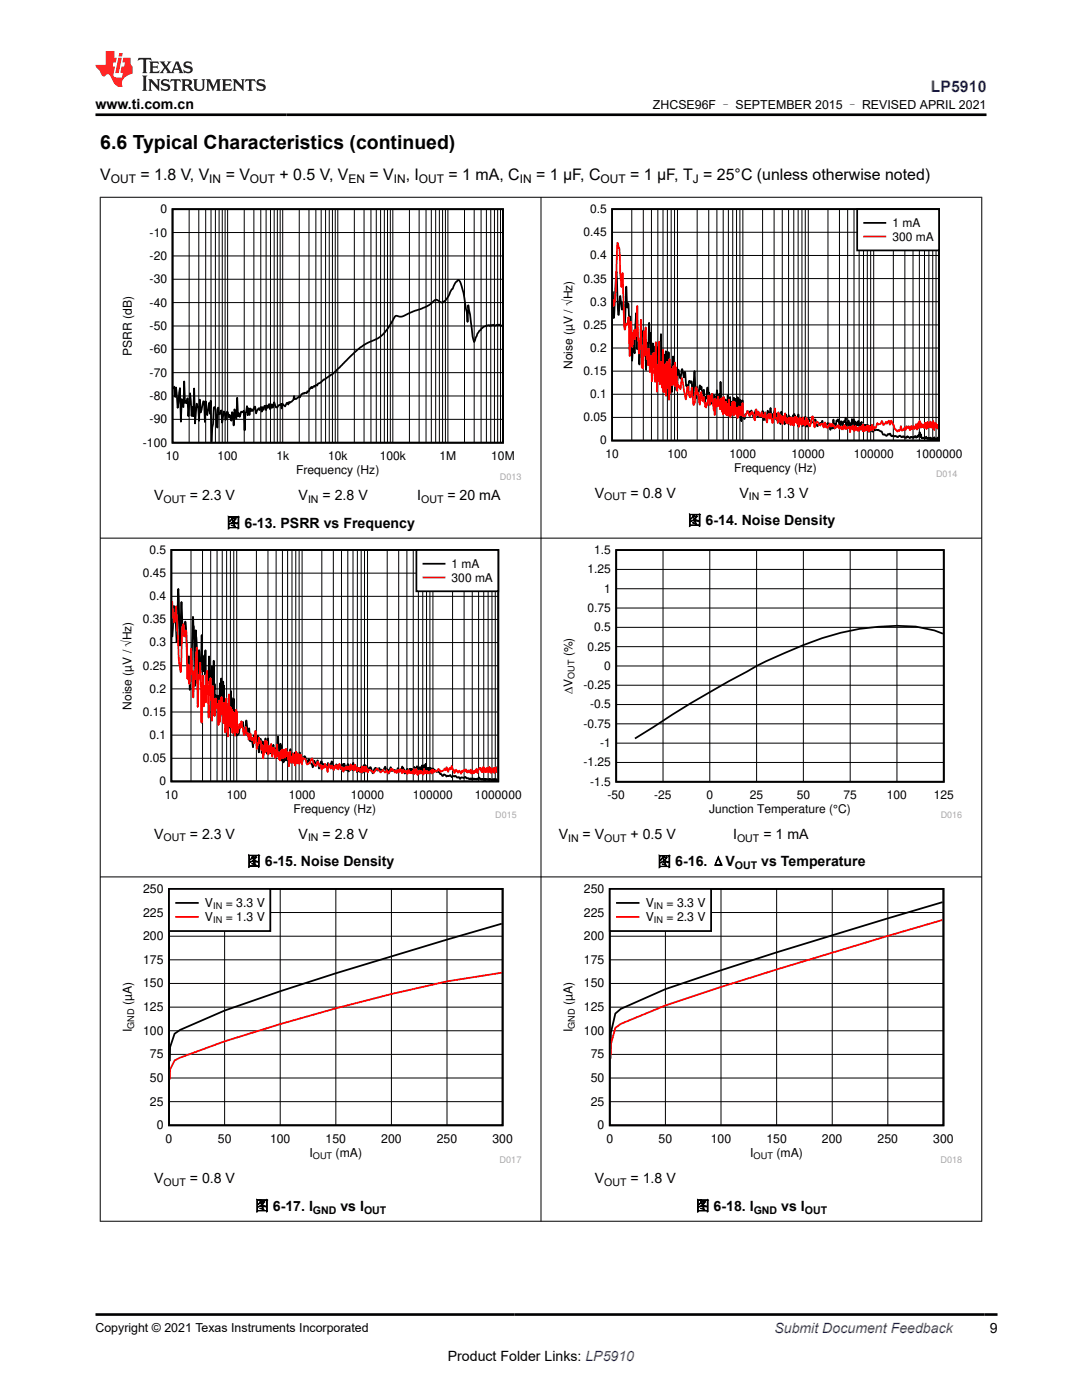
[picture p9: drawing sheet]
<svg xmlns="http://www.w3.org/2000/svg" width="216mm" height="279mm" viewBox="0 0 216 279" stroke-linecap="round" stroke-linejoin="round" font-family="sans-serif">
<path d="M34.4 41.7h66v46.7h-66zM100.2 64.9l-.1 .1-.5-.2-1 .2-.2-.2-.3 .2-.2-.1-.2 .2-.1-.2-.3 .1a1.83 1.83 0 0 0-1.5 .9l-.5 .6-.7 1.8-.3-1.1-.5-4.4-.4-1.9-.1 3.3-.2-1.9-.3-1.6a10 10 0 0 0-1.3-4.9l-.7 .7-.5 1.2-.5 .6a3.4 3.4 0 0 1-1.6 2.1l-.4-.1a.9 .9 0 0 0-.8-.5 .9 .9 0 0 0-.8 .6l-1.1 .8-3.2 1.2a3.3 3.3 0 0 1-2.8 .6 2.93 2.93 0 0 0-1.1 1.6 7.2 7.2 0 0 1-4.6 3.8l-2 1.4-3 2.8a12.7 12.7 0 0 1-3.9 3.3l-.7 .6-.3 .1-.2 .3h-.3l-.2 .3-.1-.2-.4 .5-.2-.3-.1 .3h-.2l-.2 .6h-.3l-.1 .4-.4-.1-.2 .2-.1-.1-.3 .2-.3 .6-.2-.2-.5 .5h-.4l-.1-.6-.2 .8-.7 .6-.1-.2-.2 .5-.1-.3h-.2l-.3 .7-.4-.2-.1-.4-.2 1-.1-.9-.5 .3-.4 .4h-.2l-.3-1-.3 1.1-.2-.7-.3 1-.2-1.1-.2 .7-.1 .1-.2-.5-.1 1-.2-.9h-.1l-.2 .8-.2-.5-.2 .9-.1-1-.3 .6-.2-.3-.5 1-.2-1.4-.2 .1-.3 .8-.1-.3-.2 .3-.1-.5-.2 1.3-.2-1.3-.2 1.4-.1-1.8-.2 1.1-.1 .2-.2 3.5-.2-3.9-.1 .3-.4-.2-.3 1.1-.1-.8-.2 .7-.2-3.7-.1 4.1-.4-1.8-.2 3.2-.1-2.4-.2-.2-.1 1.7-.4-1.2-.1 .5-.2-1-.2-.2-.3 1.7-.1-1.4-.2-.3-.4 2.2-.1-2.4-.4 .7h-.1l-.2-1.3-.1 4-.4-3.6-.1-.5-.2 .1-.5 6.9-.2-8.2-.1 2.6-.2-2.2-.3 2.5-.2-.5-.2-2.3-.1 4.1-.2-4.1h-.1l-.6 2.2-.1-2.5-.2 4.2-.1-2.6-.3-.8-.4 3.9-.2-7-.1 5.6-.2-1.9-.2 1.8-.3-4.5-.3 4.5-.2-3.5-.2 1-.1-.5-.2 .4-.1-4.3-.2 5.2-.2-.2-.1-1.4-.2 4.5-.2-6.7-.5 3.9-.3-4.1-.1 1.9-.2-2-.2 .4" fill="none" stroke="#000" stroke-width=".35"/>
<g fill="none" stroke="#000" stroke-width=".2">
<path d="M34.4 55.7h66M34.4 51.1h66M34.4 46.4h66M37.7 41.7v46.7M39.7 41.7v46.7M41 41.7v46.7M42.1 41.7v46.7M43 41.7v46.7M43.7 41.7v46.7M44.4 41.7v46.7M44.9 41.7v46.7M45.4 41.7v46.7"/>
<path d="M48.7 41.7v46.7M50.7 41.7v46.7M52 41.7v46.7M53.1 41.7v46.7M54 41.7v46.7M54.7 41.7v46.7M55.3 41.7v46.7M55.9 41.7v46.7M56.4 41.7v46.7M59.7 41.7v46.7M61.7 41.7v46.7M63 41.7v46.7"/>
<path d="M64.1 41.7v46.7M65 41.7v46.7M65.7 41.7v46.7M66.3 41.7v46.7M66.9 41.7v46.7M67.4 41.7v46.7M70.7 41.7v46.7M72.6 41.7v46.7M74 41.7v46.7M75.1 41.7v46.7M75.9 41.7v46.7M76.7 41.7v46.7"/>
<path d="M77.3 41.7v46.7M77.9 41.7v46.7M78.4 41.7v46.7M81.7 41.7v46.7M83.6 41.7v46.7M85 41.7v46.7M86.1 41.7v46.7M86.9 41.7v46.7M87.7 41.7v46.7M88.3 41.7v46.7M88.9 41.7v46.7M89.4 41.7v46.7"/>
<path d="M92.7 41.7v46.7M94.6 41.7v46.7M96 41.7v46.7M97.1 41.7v46.7M97.9 41.7v46.7M98.7 41.7v46.7M99.3 41.7v46.7M99.9 41.7v46.7M34.4 79h66M34.4 74.4h66M34.4 69.7h66M34.4 65.1h66"/>
<path d="M34.4 60.4h66M34.4 83.7h66"/>
</g>
<path d="M111.9 40.8h80.1v54.5h-80.1z" fill-rule="evenodd" fill="#fff"/>
<path d="M122.1 41.7h65.3v46.2h-65.3zM122.3 58.1l.2 5.4 .5-9.3 .4 8.6 .1 .1 .3-3.8 .3 2.7 .3-1.6 .2 4.9 .4-7.9 .1 3.9 .1 .3 .2-.9 .2 3.9 .2-1.2 .3 8.8 .2-3.8 .1 .8 .1-1.4 .1 2.9 .3-8 .2 7.2 .2-3.4 .3 6.4 .5-6.8 .2 5.2 .2-3 .2 2.2 .1-1.9 .1 5.5 .2-5.5 .2 4.4 .1-.5 .1-7.9 .2 3.9v-1.9l.2 6.6 .1-2.9 .1 1 .2-2.6 .2 4.7 .1-1.9v1.2l.1-3.3 .1 1.2v-1l.1 4.1 .2-3.9v5.8l.1-1.3 .1 .3 .1-.2 .1-5.8 .2 5.7 .2-7.4 .1 7.2 .1-3.2 .2 4.4 .1-4.3 .1 1 .1-.8 .1 5 .2-5.9 .1 5.1 .1-4.5 .1 4 .1-2.4v1.5v-.1l.1-3.4 .2 5.8 .1-3.5 .2 2.6v-1.8l.2 4.8v-4.3v-.4l.1 3.2 .1-5.6 .1 4.2 .1-2.7v3.3l.1-1.4v.4l.1-.5v.6l.1-1.6 .1 1.8v-1.5l.1 4.2 .1-3.2v1.5v-1.5l.1 1.3v-1.6l.2-.6 .3 1.7 .4-1.8 .4 1.6 .2-1.1v.1l.2 2.7 .2-.1 .2 1.1 .2-2 .1 .3 .1-.2 .1 .3 .2-.3 .2 3.2 .4-5.3 .3 5.5 .2-2.3 .1 1.7 .4-2 .2 .8 .2-.6 .3 2.1 .2-1.4 .1 2.7 .3-1.3 .1 .1 .1-1.9h.1l.2 2.9 .1-1.9 .2 1.5 .1-.6 .1 .2 .1 1.1 .1-1.9 .2 1.3 .1-1.3 .1 2 .1-1.6 .2 1.5 .3-2.7 .3 2.7 .1-1.9 .1 2.4 .2-4.9 .1 4.4 .1-1.1 .1 .7 .1-.7v.9l.2-1.2 .1 2.2 .1-1.7 .1 1.3 .2-1.2 .1 1.7 .2-2.6 .1 2.5 .1-1.7 .2 2 .1-2.5v2.3l.2-1v.4l.1-.7v1.9l.2-2 .1 1.5 .1-2.2 .2 2.3v-1.9l.2 1.9v-2.1l.1 3 .1-2.4v.3v-.5l.1 .9 .1-1.6v2.7l.2-2.5 .2 3.2 .1-2.9 .2 4.3 .3-4.2v2.2l.3 1.5 .6-1.6 .2 .3 .2-.2 .2 .9 .3-1.1 .3 1.2 .5-1.3 .4 1.4 .2-.9 .3 .8 .2 .1 .3-1.2 .2 1.9 .3-1.6 .3 1.8 .2-2.1 .3 1.3 .3-1.9 .2 2 .2-.8 .2 .2 .1-.8 .2 1.5 .1-1 .1 1.2 .1 .1 .1-1.1 .1 1 .1-1.2 .5 2.1 .1-2.4 .3 2.1v.1l.1-1.2 .1 .2 .1-.2 .1 1.5v-1.4l.2-.6 .4 1.8 .2-1.6 .1 1.3 .2-1 .1 .7 .1-.2 .1 1.1 .1-.6 .1 .5 .1-1.7v-.2l.1 .5 .1-.7 .3 1.7 .2-.8 .1 .7v-.4l.1 1.2 .1-2.3 .2 1.9 .1-1.1v.8l.1-.5 .1 .5 .1-.9 .2 1.6 .2-1.4v1.3l.1-.8 .1 .6 .2-1.5 .1 1.9 .1-.9v.3l.1-.4 .1 1 .1-1 .1 .7 .1-1.2 .5 .8a.73 .73 0 0 0 .7-.7l.5 1.4 .4-.3 .1-.4 .2 .2h.1l.2-.6 .2 1h.1l.2-.4 .2 .4 .4-.6 .4 .6 .1 .8 .2-.8 .2 .5v-.1l.2-1.7 .2 1.8 .1-.9 .1 .7 .2-1.3 .2 .1 .1-.4 .4 1.8 .2-1.4 .1 .4 .1-.4 .2 1 .1-.8 .1-.3 .2 .2 .2-.8 .1 1.5v-.5l.2 .2 .2-.7 .2 1.5 .1-.9 .1 .7 .1-.8 .1 .3 .1-1.1 .2 1.1v-.8l.2-.1 .1 1.3v-.9l.1 .4 .1-.5 .1 1.1 .2-.9 .2 .6 .1-.9 .3 1.1 .3-.9 .1 1.1 .1-.4 .1 .6v-.7l.2 1 .1-1 .2 .5 .1-.5 .1 .5v-.4l.1 .8 .1-.9 .1 1.1 .1-1 .1 .9 .1-.7 .1 .8v-.4l.1 .4 .2-1 .1 1.2v-.8l.2 .9 .1-.7v.4a1.46 1.46 0 0 1 2 .8h.2l.1 .1a.23 .23 0 0 0 .3 .2 .23 .23 0 0 0 .2-.3l.1-.1 .2 .1 .2-.2 .2 .5 .3 .1 .1-.2 .2 .2 .3-.1 .5 .3a.34 .34 0 0 1 .3-.4 .34 .34 0 0 1 .4 .3l.1-.1 .1 .1a.31 .31 0 0 1 .4-.1 .31 .31 0 0 1 .2 .3l.1-.2 .1 .1 .2-.2 .2 .1a.2 .2 0 0 0 .2 .2 .2 .2 0 0 0 .2-.2h.3l.1 .2 .4-.2a.17 .17 0 0 1 .2-.1 .17 .17 0 0 1 .1 .2l.2-.3 .2 .2 .3-1 .2 1v-.5l.2 .7 .6-.1v.2l.1-.2 .1 .2 .1-.4 .2 .4 .2-.1 .1 .2 .2-.2 .1 .2 .1-.3 .2 .4 .3-.2 .2 .1v-.3l.1 .3h.6v-.3l.1 .3v-.1" fill="none" stroke="#000" stroke-width=".35"/>
<g fill="none" stroke="#000" stroke-width=".2">
<path d="M122.1 55.6h65.3M122.1 51h65.3M122.1 46.4h65.3M126.1 41.7v46.2M128.4 41.7v46.2M130 41.7v46.2M131.3 41.7v46.2M132.3 41.7v46.2M133.2 41.7v46.2M133.9 41.7v46.2M134.6 41.7v46.2M135.2 41.7v46.2"/>
<path d="M139.1 41.7v46.2M141.4 41.7v46.2M143 41.7v46.2M144.3 41.7v46.2M145.3 41.7v46.2M146.2 41.7v46.2M147 41.7v46.2M147.6 41.7v46.2M148.2 41.7v46.2M152.2 41.7v46.2M154.5 41.7v46.2M156.1 41.7v46.2"/>
<path d="M157.4 41.7v46.2M158.4 41.7v46.2M159.3 41.7v46.2M160 41.7v46.2M160.7 41.7v46.2M161.3 41.7v46.2M165.2 41.7v46.2M167.5 41.7v46.2M169.1 41.7v46.2M170.4 41.7v46.2M171.4 41.7v46.2M172.3 41.7v46.2"/>
<path d="M173.1 41.7v46.2M173.7 41.7v46.2M174.3 41.7v46.2M178.3 41.7v46.2M180.6 41.7v46.2M182.2 41.7v46.2M183.4 41.7v46.2M184.5 41.7v46.2M185.3 41.7v46.2M186.1 41.7v46.2M186.8 41.7v46.2M122.1 78.7h65.3"/>
<path d="M122.1 74.1h65.3M122.1 69.5h65.3M122.1 64.8h65.3M122.1 60.2h65.3M122.1 83.3h65.3"/>
</g>
<path d="M122.3 59.7l.2 1.3 .3-2.8 .4-9.7 .4 1.3 .2 5 .2 2.5 .2-2.8 .5 11.3 .2-1.1 .1 .1 .1-.3 .1 .1 .2-1.3 .2 7.8 .3-6.9 .3 5.1 .3-3.5 .2 1.9 .1-1.9 .2 1.2 .2-5.9 .3 9.4 .1-2.4 .1 .5 .1-.2 .1-4.6 .2 9.5 .1 .1v-1.9l.1 2 .2-7.3 .1 4.8 .2-5.7 .2 6.1 .1 .2 .1-1.1 .1 2.4 .2-3.3 .2 4.6 .1-3.2 .1 .5 .2 4.6 .1-5.6 .2 2.4 .1-2.4 .2 5.7 .2-7.9 .2 9.9 .1-2.7 .2 .6 .2-7.9 .1 8.5 .1-3.1 .1 2.6v-4l.2 5.2 .2-7.6 .1 8.4v-1l.1 1.1 .1-5.6 .2 3v-1.8v.3l.1 4.8 .1-6.6v1.9l.1-2.1 .1 5.2 .1-2.5 .2 4.9 .1-8.1 .1 6.8v-5.2l.1 2.7 .1-2.3 .1 3.1 .1-3.1v3.2l.1-2.6 .1 2.4v-.2l.1-3.4v2.1l.1-2 .1 3.9 .1-4.8 .1 3.5v-2.6v3.4l.2-1.6 .1 3 .1-1.9v.8h.2l.1 .4 .1-.2 .1 .6 .3-2.3 .9 4.3 .3-2.4 .1-.1 .2 1.6 .2 .5 .3-1.9 .4 3.4 .2-.4 .3-3.2 .3 1.6 .2-.4 .2 2.3 .3-2.5 .2 1.7 .1 .1 .1-.3 .1-.5 .2 1.2 .3 .9 .2-.8v.3l.3-1.9 .3 1.9 .1-1.9 .2 1.2 .1-1.5 .5 4.2 .1-3.2 .2 1.7 .2-1.4 .1 1.2 .1-2 .2 1.9 .1-.7 .1 1.4 .2-2.2 .1 2.7 .2-2.8 .1 3.3 .1-3.5 .1 3.1 .1-.8 .1 1 .2-2.3v2.6l.1-2.2 .1 2.3 .1-2.2 .1 2.2 .1-3.2 .1 2.1v-.7l.2 2.2 .2-2.1 .1 1.6v-2.4l.1 1.8 .1-2.1 .1 1.1 .1-1.1v2.8l.2-2.7v2.2l.1-1.1 .1 1.3 .1-1.3v.9l.2-.9 .1 2.1 .1-.7v.6l.1-2.2 .2 1.7 .2-1.7 .2 1.8 .2-2.4v2.6h.4l.6-1 .4 .9 .2-.5 .1 .1 .2-.4 .5 1.7 .3-2.2 .2 1.1 .2-.7 .3 1 .2-.1 .2-.7 .2 .9 .1-.4 .2 .5 .2-.9 .3 1.9 .3-1.6 .1-.1 .2 1 .2-1.1 .4 1.9 .4-2.9 .2 2 .1-.1 .2 .2 .1 .8 .1-2.1 .1 .6 .2-.3 .1 1.7 .2-1.3 .2 1.6 .2-1.6 .1 .7 .1-.2 .1 .1 .1-1.1 .1 1.7 .1-.8 .1 1 .1-.3v.4l.2-1.1 .1 .7 .2-.7 .1 1.4 .2-1.5 .2 1.4 .2-.8 .1 1 .1-1.6v.7l.2-.7 .1 .9 .1-.9 .1 1v.1l.1-.7 .1 1 .1-1.2 .1 1.7 .1-1.3v-.2l.1 .9v-1.3l.1 1.1 .2-.9 .1 1.3v-.9l.2 .7v-1.3l.2 1.2v-.5l.2 1v-.8l.1 .7 .1-.6 .1 .3v-1.3l.1 1.1v-.6l.1 .9v-.9l.2 .9v-.4l.3 .8 .6-2 .3 2.2 .3-.9 .2-.2 .3 .2 .1 .5 .2-.1 .1 .1 .2-.4 .3 .1 .2 .7 .2-1 .3 1 .3 .1 .4-.9 .2 .7 .2-.6 .2 .5 .2-.2 .2 .6 .4-.6 .1 .3 .1-.3 .3 .7 .2-.5 .2 .6 .2-.4 .1 .4 .2-.8v.2l.1-.3 .1 .8 .2-.5 .1 .5 .3-.3 .2 .2 .1-.4 .1 1.2 .2-1v-.1l.1 .2 .1-.1 .1 .4 .1-.8 .2 1.1 .1-.3v.3l.2-1 .2 .7v-.1l.2 .3 .1-.6 .1 .7 .1-.6 .1 .4 .1-.7 .1 .6 .2-.4 .1 .5 .1-.9 .1 1.2v-1.4l.1 .9 .1 .2 .1-.6 .1 .8 .1-.8 .2 .6 .1-.9v.9l.2-.7 .1 .6v-.8l.1 1.3 .2-1 .1 .7 .1-.7 .2 .3v-.7l.2 1 .1-.7 .2 .3h.2l.4-1 .1 .3h.2a.57 .57 0 0 0 .6-.7l.3 .8 .5-.6 .2 .3 .3-.6 .3 .9 .3-.8 .6 1.7h.3l.3 .4 .1-.2 .2 .1 .2-.2 .1-.7 .3 .9 .2-.3h.2l.1-.4 .2 .5 .1-.7 .1 .2 .2-.2 .1 .3 .1-.3 .3 .7v-.5l.1 .4 .1-.7 .1 .7 .4-.7 .1 .6 .1-.2 .1 .1 .2-.8 .2 1 .1-1.2 .2 1 .2-1.5 .1 1.2 .1-.4 .1 .6v-.9l.1 .7 .2-.3v.2l.1-.4 .2 .7 .1-.7v.4l.2-.7 .2 1.2 .2-1.4v1.2l.1-.6 .1 .3 .1-.4 .1 .6v-.8l.1 .7v-1.1l.1 1.2 .2-1 .1 1 .1-.6v.7l.1-1.4 .2 1.8 .1-1.3 .1 .6 .1-.6v.7l.2-.5v.7v-.6l.2 .7v-.6l.1 .8" fill="none" stroke="#f00" stroke-width=".35"/>
<path d="M171 41.7h16.4v8.3h-16.4z" fill-rule="evenodd" fill="#fff"/>
<path d="M171 41.7h16.4v8.3h-16.4zM172.4 44.5h4.3" fill="none" stroke="#000" stroke-width=".35"/>
<path d="M172.4 47.2h4.3" fill="none" stroke="#f00" stroke-width=".35"/>
<path d="M24 108.8h80v54.5h-80z" fill-rule="evenodd" fill="#fff"/>
<path d="M34.2 109.8h65.2v46.2h-65.2zM34.4 126.9v.1l.3-6.1 .4 3.4 .1 3.8 .4-10.6 .3 11.3 .3-8.7 .3 6.7 .1-1.6 .2 1.5 .2-2.7v.3l.5 8.7 .2-2 .2 6.7 .2-6.7 .1 2.1v-.5l.3-9.5 .2 1.9 .2 11.9 .2-11.1 .2 3.3 .1 7.4 .3-6.8 .4 4.4 .2-7.4 .1 5v-.1l.2 2.3 .2-3.1 .1 3.8 .1-4.8 .1 6.8 .3-2.1 .2 1.9 .1-5.4 .2 4.7v-1.9l.2 3.3 .2-4.1 .2 9.8 .1-10.9 .3 7.7 .1-.9 .1 1.3v-1.1l.1 .4h.2l.1-.5 .2 4.2 .2-6.6 .1 6.4 .2-7.4 .2 6.6 .1-6 .1 3.7 .1-2.9 .1 6.4 .1-3.5 .1 2.1v-1.9l.1 2.8 .2-1.6v1.4v-1.6l.1 2v-2.4l.1 5.2 .1-3.9 .1 3.4v-1.9l.1 1.5 .2-3.1v2.7v-.1l.1-6.4 .2 5.7 .2-3.6 .1 3.2v-3.7l.1 6.7 .1-3.4 .1 1.5 .1-2.6 .1 2.1v-1.9l.1 2.8v-1.9v4l.4-.3 .3-1.3 .2-.5 .1 .1 .2-.8 .4 2.6 .4-2.8 .2 3.1 .3-1.5 .2 2.5 .1-.3 .1 .4 .2-.3 .2 1.4 .2-2.4 .1 .5 .1-.8 .2 .8 .1-.4v.2l.1 1 .2-1.1 .2 3.3 .1-1.8 .2-1 .2 2.9 .2-2.3 .2 1 .1-.6 .1 .3 .2-1.3 .3 3 .2-3 .1 1.7 .2 .7 .1-.1v.6l.2-1.7 .1 1.8 .4-1.8 .1 1.5 .2 .6 .1-1.2v.7l.2-1.1 .1 1.1v-.1l.2-3.1 .3 4.4 .2-3 .1 2.6 .1-2.1 .1 2.9 .2-1.5 .1 1.8 .1-1.6 .2 1.3 .1-.7 .1 .6 .1-1.3 .1 1.4 .1-1.4 .2 .3v-.5l.1 1 .3-1.7 .1 2.7v-1.3l.1 1 .2-1.5 .1 1.6 .2-1.3v1.6l.2-2.1 .1 2.1 .2-2.1 .1 1.9v-1.5l.2 1.4v-1l.1 .8v-1.3l.1 1.7 .1-2 .1 1.8 .1-.9 .1 1.1 .1-1.1 .1 1.1 .2-.9 .3-.4 .5 1.3 .3-.7 .2 .7 .4 .3 .2 .6 .3-1.3 .4 .6 .2-.7 .4 1.7 .4-1.5 .3 1.3 .1-.7 .2 .6 .5-.4 .1 .3 .1-.7 .2 .9 .2-.6 .1 .4 .3-1 .4 1.7 .5-1.2 .2 .9 .1-.7 .3 .4 .1-.2 .1 .2v-.3l.1 .7 .3-1 .1 .6 .3-.7 .2 1.3 .1-.9v.7l.1-.3 .1 .5 .2-1.2 .2 1.5 .2-1.2v.2l.2-.3 .1 .4 .1-.2 .1 .8 .1-.4v.3l.1-1.4 .2 1.5 .1-.5 .1 .4 .1-.3v.3l.1-.5 .2 1 .2-.8 .1 .4 .1-.4v.7l.2-.6v.6l.3-1 .1 1.2 .3-.8v.5l.1-1.2 .1 .9 .1-.9 .1 1.1 .1-.8 .1 .8 .1-.7v.7h.1l.5-.7 .5 1.2 .3-.8 .2-.3 .4 .6 .4-.5 .2 .5 .3-.2 .2 .2 .4-.8 .3 .8 .2-.3 .3 .9 .4-1.3 .2 .8 .2-.2 .3 .1 .1-.1 .2 .3 .5-.7 .1 .6 .2 .1 .3-.3 .2-.7 .4 .7 .1 .7 .1-.6 .2 .3 .1-.7 .2 .8 .2-.6 .1 .1 .1-.2 .1 .2 .1-.3 .1 .5 .1-.4 .2 .5v-.5l.1 .4 .2-.8 .1 .5 .1-.2 .1 .1 .1-.3 .1 .1v-.4l.1 .8 .1-.5 .2 .5v-.4l.1 .4v-.6l.1 .6 .1-.6v.6l.1-.4 .1 .3 .1-.8v.7l.1-.2 .1 .3 .2-.9 .1 .8v-.2l.1 .2v-.3l.1 .4v-1.2l.1 1.5 .2-.5 .1 .5 .2-.7 .1 .7 .1-.7 .1 .5v-.2l.1 .2 .1-.4 .1 1v-.7l.1 .7 .2-.9 .4 .3a.48 .48 0 0 0 .7 .4l.9 .8a.32 .32 0 0 1 .3-.3 .32 .32 0 0 1 .3 .3h.6l.2-.2 .2 .2a.18 .18 0 0 0 .2 .2 .18 .18 0 0 0 .2-.2h.5a.36 .36 0 0 0 .6 .2l.3 .4a.57 .57 0 0 1 .8-.3l.1-.1a.27 .27 0 0 1 .3 0 .27 .27 0 0 1 .1 .3l.4-.1 .3 .2 .1-.2 .1 .2 .2-.2 .1 .3 .1-.2 .7 .2 .1-.2h.3l.1-.2 .1 .2 .4 .2 .3-.1 .2 .1 .2-.1 .1 .2 .1-.2 .6 .2 .1-.3 .1 .2 .2-.1 .1 .2 .3-.2 .1 .2 .1-.2 .2 .2 .1-.2 .4 .1" fill="none" stroke="#000" stroke-width=".35"/>
<g fill="none" stroke="#000" stroke-width=".2">
<path d="M34.2 119h65.2M34.2 114.4h65.2M38.1 109.8v46.2M40.4 109.8v46.2M42 109.8v46.2M43.3 109.8v46.2M44.3 109.8v46.2M45.2 109.8v46.2M46 109.8v46.2M46.6 109.8v46.2M47.2 109.8v46.2M51.2 109.8v46.2"/>
<path d="M53.5 109.8v46.2M55.1 109.8v46.2M56.4 109.8v46.2M57.4 109.8v46.2M58.3 109.8v46.2M59 109.8v46.2M59.7 109.8v46.2M60.3 109.8v46.2M64.2 109.8v46.2M66.5 109.8v46.2M68.1 109.8v46.2M69.4 109.8v46.2"/>
<path d="M70.4 109.8v46.2M71.3 109.8v46.2M72.1 109.8v46.2M72.7 109.8v46.2M73.3 109.8v46.2M77.3 109.8v46.2M79.6 109.8v46.2M81.2 109.8v46.2M82.5 109.8v46.2M83.5 109.8v46.2M84.4 109.8v46.2M85.1 109.8v46.2"/>
<path d="M85.8 109.8v46.2M86.4 109.8v46.2M90.3 109.8v46.2M92.6 109.8v46.2M94.2 109.8v46.2M95.5 109.8v46.2M96.5 109.8v46.2M97.4 109.8v46.2M98.2 109.8v46.2M98.8 109.8v46.2M34.2 137.5h65.2M34.2 132.9h65.2"/>
<path d="M34.2 128.2h65.2M34.2 123.6h65.2M34.2 151.3h65.2M34.2 146.7h65.2M34.2 142.1h65.2"/>
</g>
<path d="M34.4 120l.2 3.7 .2 .6 .4-3.3 .5 10.5 .4 2.7 .3-9 .2-.6 .2 2.4 .3-1.2 .1 .3 .2 9.4 .1-2.9 .1 2.9 .2 1 .3-7.1 .5 9.8 .1-5.3 .2 1.7 .3-6.3 .2 11.8 .2-5.8 .1-.6 .1 .7 .2-3.1 .2 12 .2-8.1 .1 1.9 .1-3.2 .1 6.1 .1-4.1 .3 3.3 .2-6.3 .3 9.3 .1-6 .1-1.3 .1 2.7 .1-3.3 .3 8.6 .2-7 .2 4.9v-1l.1 2.1 .1-3.4 .1 1.9 .1-2 .1 1.8h.2l.1-.7 .1 4.2 .1-4.9 .2 4.3 .2-4.9 .1 2.2v-2.3l.1 3.4 .2-1.7v.9v-.6l.1 3.2 .2-4.1v.7l.1-.6 .1 5.9 .2-6.8 .3 7.6 .2-8.4 .1 5.5 .1-2.3v3.2l.1-3.8 .1 4 .1-3.2v2.1l.1-2.5v.2l.1 4.5v-3.5l.1 3.2 .1-3.9 .1 3 .1-1.5v.1l.1 3.1 .2-5.1v4.4l.1-4.1 .1 4.2 .5-1.7 .2 .7 .2-1.3 .4 2.8 .4-1.6 .3 1.5 .1-.3 .1 .1 .1 1.2 .3-1.2 .3 1.3v.1l.1-.6h.1l.3 1.2 .3-2.6 .2 3.7 .5-2.3 .2 1.2 .1-.4 .1 .1 .1 1.5 .1-.9 .1 .1 .1 2.6 .4-3.5 .1 2.2 .2-2.2 .2 .6 .1 2.1 .3-1.7 .2 1.2 .1-1.6 .2 2.5 .3-1.8 .1 .6v-.5l.1 .2 .1 1.7 .1-1.4 .2 1.2 .1-2.4 .1 2.2 .1-.7 .2 1.4 .1-1.3 .1 1.6 .1-1.9 .1 1.5 .2-1.8 .2 1.7 .2-1.7 .2 1.6v-1.3l.1 1 .1-1.5 .1 1.5 .2-.7v.4v-.5l.2 2.8 .3-2.9v1.7l.1-.8 .2 1.3v-1.1l.1-.1 .1 .8 .1-1.5 .1 2 .1-1.7 .2 2.2 .2-2.8 .2 2.4 .1-2 .1 1.5 .1-1 .1 1.6 .2-2v1.7l.2-1.5 .2 1.8 .1-1.1 .5 .1 .4 1.1 .3-.3h.2l.4-1 .6 1.5h.3l.2-.8 .3 .3 .2 .7 .1-.4 .2 1 .3-.8 .2 .5 .3-.8 .2 .7 .1-.2 .2 1.1 .2-1.6 .3 .3 .1 .6 .1-.6h.2l.3 .8 .2-.8 .2-.1 .1 .7 .2-.7 .3 .9 .1-1.2 .1 .6h.2l.2 .6 .2-.5 .1 .9 .2-.6v.2l.1-.2 .1 .1 .1-.6 .3 .6v-.5l.1 .5 .3-.5 .2 .7 .1-1.2v.8l.1-.1 .1 .3v-.3l.2 .2v-.6l.2 1 .1-1.1 .1 .8 .1-.9 .1 .8 .1 .3 .1-.4v.7l.1-.8 .2 .4 .2-.3 .1 .7 .2-.6 .1 .7 .1-1.2 .1 1.2 .1-.8 .1-.1 .1 .5v-.7l.1 .8 .1-.6v.8l.2-1 .2 .9 .1-.4v.7l.2-.4 .4-.1 .4 .2 .3 .3 .6-.9 .7 .8 .3-.2a.25 .25 0 0 1 .2-.2 .25 .25 0 0 1 .3 .3l.1 .2 .2-.1 .2-.4 .3 .6 .2-.4 .1 .1 .2-.5 .1 .3 .2-.3 .2 .3h.2l.1 .4 .2-.5 .2 .6 .2-.6 .2 .4 .3-.6 .3 .8 .3-.7 .1 .5 .1-.1 .1 .1 .1-.2 .2 .4 .1-.4 .1 .5 .1-.7 .1 .3 .1-.3 .2 .6 .1-.3v.3l.1-.3 .1 .2 .1-.2 .1 .4 .1-.6 .1 .6 .1-.9 .1 1 .1-.7 .1 .4 .2-.8 .2 1.3 .1-.7 .2 .5 .1-.8 .3 .7 .1-.6 .2 .6 .1-.4 .1 .6 .1-1.1 .1 .7 .1-.4 .2 .5v-.3l.1 .3v-.3l.1 .4 .1-.5 .2 .4v-.2l.1 .1 .2-.3v.2l.1-.1v.1l.1-.4 .1 .3 .1-.4v.8l.2-.8 .3 .4 .3-.2h.3l.2-.3a.55 .55 0 0 0 .6 .5 .55 .55 0 0 0 .5-.5l.1-.1 .2 .3 .2-.6 .3 .9 .3-.7 .2 .2 .2-.6 .3 .7h.1l.2 .7 .3-.7 .3 .6 .4-.4 .3 .6 .1-.5 .2 .1a.26 .26 0 0 1 .2-.2 .26 .26 0 0 1 .3 .1l.1-.4 .2 .6 .1-.3 .1 .4 .1-.5 .1 .4 .1-.2 .1 .3 .2-.6 .1 .8 .1-.5 .3 .5 .2-.5v.4l.1-.4 .1 .2 .1-.4 .1 .2 .1-.5 .2 .9 .1-.6 .2-.3 .1 .1 .1-.2 .3 .7 .1-.7 .1 .8 .1-1 .1 .8 .2-.5 .1 .7 .1-.5 .1 .5 .2-.8 .1 .7 .2-.4v.4l.1-.9 .3 1.1 .1-.6v.6l.1-.7v.2l.1-.3v.6v-.4l.1 .1v-.3l.1 .4 .1-.5 .1 1 .2-1.1v.3l.1-.4v.7l.1-.4 .1 .1v.6l.1-1 .1 .1" fill="none" stroke="#f00" stroke-width=".35"/>
<path d="M83.1 109.8h16.3v8.2h-16.3z" fill-rule="evenodd" fill="#fff"/>
<path d="M83.1 109.8h16.3v8.2h-16.3zM84.5 112.5h4.2" fill="none" stroke="#000" stroke-width=".35"/>
<path d="M84.5 115.2h4.2" fill="none" stroke="#f00" stroke-width=".35"/>
<path d="M111.9 108.8h80.1v54.6h-80.1z" fill-rule="evenodd" fill="#fff"/>
<path d="M123 109.8h65.3v46.2h-65.3zM188.1 126.5l-1.6-.7-3.8-.8a47.7 47.7 0 0 0-22.4 3.7 68.7 68.7 0 0 0-11.2 5.3 220.5 220.5 0 0 0-18.7 11.1l-3.7 2.3" fill="none" stroke="#000" stroke-width=".35"/>
<g fill="none" stroke="#000" stroke-width=".2">
<path d="M123 117.5h65.3M123 113.6h65.3M132.3 109.8v46.2M141.6 109.8v46.2M151 109.8v46.2M160.3 109.8v46.2M169.6 109.8v46.2M179 109.8v46.2M123 136.8h65.3M123 132.9h65.3M123 129.1h65.3M123 125.2h65.3"/>
<path d="M123 121.3h65.3M123 152.2h65.3M123 148.3h65.3M123 144.5h65.3M123 140.6h65.3"/>
</g>
<path d="M24 176.4h80v55.7h-80z" fill-rule="evenodd" fill="#fff"/>
<path d="M33.7 177.4h66.6v47.2h-66.6zM100.1 184.3a1544.5 1544.5 0 0 0-44.2 13.5l-11.1 3.9-8.9 3.8-1.1 .8-.9 2.7v2.8" fill="none" stroke="#000" stroke-width=".36"/>
<g fill="none" stroke="#000" stroke-width=".2">
<path d="M44.8 177.4v47.2M55.9 177.4v47.2M67 177.4v47.2M78.1 177.4v47.2M89.2 177.4v47.2M33.7 196.3h66.6M33.7 191.6h66.6M33.7 186.8h66.6M33.7 182.1h66.6M33.7 219.9h66.6M33.7 215.1h66.6M33.7 210.4h66.6"/>
<path d="M33.7 205.7h66.6M33.7 201h66.6"/>
</g>
<path d="M100.1 194.1l-10.9 1.8a455.5 455.5 0 0 0-44.4 11.9l-8.9 3.3-1.1 .5-.9 1.8v2" fill="none" stroke="#f00" stroke-width=".36"/>
<path d="M33.7 177.4h20.2v8.4h-20.2z" fill-rule="evenodd" fill="#fff"/>
<path d="M33.7 177.4h20.2v8.4h-20.2zM35.2 180.2h4.3" fill="none" stroke="#000" stroke-width=".36"/>
<path d="M35.2 183h4.3" fill="none" stroke="#f00" stroke-width=".36"/>
<path d="M111.9 176.4h80.1v55.7h-80.1z" fill-rule="evenodd" fill="#fff"/>
<path d="M121.7 177.4h66.6v47.2h-66.6zM188.1 180l-10.9 3.3a1029.9 1029.9 0 0 0-44.4 14.1l-8.9 3.9-1.1 1-.9 3.8-.1 3.3" fill="none" stroke="#000" stroke-width=".36"/>
<g fill="none" stroke="#000" stroke-width=".2">
<path d="M132.8 177.4v47.2M143.9 177.4v47.2M155 177.4v47.2M166.1 177.4v47.2M177.2 177.4v47.2M121.7 196.3h66.6M121.7 191.6h66.6M121.7 186.8h66.6M121.7 182.1h66.6M121.7 219.9h66.6M121.7 215.1h66.6M121.7 210.4h66.6"/>
<path d="M121.7 205.7h66.6M121.7 201h66.6"/>
</g>
<path d="M188.1 183.6l-10.9 3.2a1179.2 1179.2 0 0 0-44.4 13.9l-8.9 3.6-1.1 .8-.9 3.3-.1 2.9" fill="none" stroke="#f00" stroke-width=".36"/>
<path d="M121.7 177.4h20.2v8.4h-20.2z" fill-rule="evenodd" fill="#fff"/>
<path d="M121.7 177.4h20.2v8.4h-20.2zM123.1 180.2h4.3" fill="none" stroke="#000" stroke-width=".36"/>
<path d="M123.1 183h4.3" fill="none" stroke="#f00" stroke-width=".36"/>
<path d="M19.9 39.4h176.1M20 39.3v204.5M107.9 39.3v204.5M195.9 39.3v204.5M19.9 107.4h176.1M19.9 175h176.1M19.9 243.7h176.1" fill="none" stroke="#000" stroke-width=".2"/>
<path d="M27.7 11.6l-.2 .5 .5-.2h.6v.1v2.2l-.2 .4h1l-.2-.4v-2.2v-.1h.5l.5 .2-.1-.5zM29.8 12.3l.2 .4v1.5l-.2 .4h1.9l.1-.6a1.08 1.08 0 0 1-1.3 .2v-.7h.6l.4 .2v-.7l-.4 .2h-.6v-.5l.2-.2a1 1 0 0 1 1 .3l-.1-.5zM31.8 12.3l1 1.1-1 1.2h.9l-.2-.2 .4-.8 .5 .8-.2 .2h1.6l-.2-.2 .1-.5h1l.1 .5-.1 .2h.9l-.2-.3-.8-2h-.5l-1 2.2-.8-1.1 .9-1.1h-.8l.2 .2-.5 .6-.3-.6 .1-.2zM35.2 12.7l.4 1h-.8zM36.8 12.4a.65 .65 0 0 0-.2 .7 .65 .65 0 0 0 .6 .5l.7 .1 .1 .3a.79 .79 0 0 1-.7 .4 .79 .79 0 0 1-.7-.5l.1 .7 .2-.1a.93 .93 0 0 0 1.1 .1 .93 .93 0 0 0 .4-1 1.46 1.46 0 0 0-1.2-.6l-.1-.3a1.09 1.09 0 0 1 1.2 .2l-.2-.6-.1 .1-.6-.2zM28.4 15.1l.2 .4v2.2l-.2 .4h1l-.2-.4v-2.2l.2-.4zM29.6 15.8l.2 .4v1.5l-.2 .4h.8l-.3-.4v-1.3l1.7 1.8v-2l.2-.4h-.8l.2 .2 .1 1.1-1.2-1.3zM32.3 15.9a.65 .65 0 0 0-.2 .8 .65 .65 0 0 0 .7 .4l.6 .2 .1 .2a.79 .79 0 0 1-.7 .4 .79 .79 0 0 1-.7-.5l.1 .7 .2-.1a.93 .93 0 0 0 1.1 .1 .93 .93 0 0 0 .4-.9 1.46 1.46 0 0 0-1.2-.6l-.1-.4a1.09 1.09 0 0 1 1.2 .2l-.2-.6-.1 .1-.6-.1zM34.1 15.8l-.1 .6a.63 .63 0 0 1 .7-.3l.1 1.6-.3 .4h1l-.2-.4v-1.6a.66 .66 0 0 1 .8 .3l-.1-.6zM36.2 15.8l.2 .4v1.5l-.2 .4h.9l-.2-.2v-.7h.5l.1 .2a.79 .79 0 0 0 1.2 .6l-1-.9a.61 .61 0 0 0 .6-.6 .61 .61 0 0 0-.5-.7zM36.9 16.1h.2a.47 .47 0 0 1 .5 .1 .47 .47 0 0 1 .1 .5l-.2 .1-.6 .1zM38.5 15.8l.2 .2a2.27 2.27 0 0 0 .4 2 1.04 1.04 0 0 0 1.7-.7v-1.3l.2-.2h-.8l.2 .4v1.1a.6 .6 0 0 1-.6 .6 .6 .6 0 0 1-.6-.6v-1.1l.3-.4zM41.1 15.8l.2 .4v1.5l-.2 .4h.7l-.2-.4v-1.4l.9 1.9 .8-1.9v1.4l-.2 .4h1l-.3-.4v-1.5l.3-.4h-.8l-.7 1.5-.7-1.5zM44.3 15.8l.2 .4v1.5l-.2 .4h1.9l.1-.6a1.09 1.09 0 0 1-1.3 .2v-.7h.6l.4 .2v-.6l-.4 .2h-.6v-.6l.2-.1a1.01 1.01 0 0 1 1 .3l-.1-.6zM46.4 15.8l.3 .4v1.5l-.3 .4h.8l-.2-.4v-1.3l1.6 1.8v-2l.2-.4h-.7l.2 .2v1.1l-1.2-1.3zM49 15.8l-.1 .6a.63 .63 0 0 1 .8-.3v1.6l-.3 .4h1l-.2-.4v-1.6a.66 .66 0 0 1 .8 .3l-.1-.6zM51.4 15.9a.65 .65 0 0 0-.2 .8 .65 .65 0 0 0 .6 .4l.6 .2 .2 .2a.79 .79 0 0 1-.8 .4 .79 .79 0 0 1-.6-.5l.1 .7 .2-.1a.93 .93 0 0 0 1 .1 .93 .93 0 0 0 .5-.9 1.46 1.46 0 0 0-1.3-.6l-.1-.4a1.09 1.09 0 0 1 1.3 .2l-.2-.6-.2 .1-.5-.1z" fill="#231f20"/>
<path d="M21.1 10.2v2.8h-2.1l.1 .3 .9 1a.95 .95 0 0 0 .9 .9 .59 .59 0 0 1 .6-.4 .59 .59 0 0 1 .5 .4l.4 .7a1.59 1.59 0 0 0 2.1 1.4 1.61 1.61 0 0 1 1-2.3l1-.3-.1-1.5a1.59 1.59 0 0 1-.4-1.7h-1.4l-.2 .9h.5l-.1 .9h-.5l-.2 1v.2l.4 .1-.2 .9h-.6a.73 .73 0 0 1-1.1-.7l.3-1.5h-.5l.2-.9h.5l.2-.9h-.5v-1.3zM23.6 11.5l-.6 3.1h.7l.6-3.1zM23.8 10.6l-.1 .6h.7l.1-.6z" fill="#ed1c24"/>
<path d="M19 22.9h177.8M19.1 262.3h179.9" fill="none" stroke="#000" stroke-width=".53"/>
<text font-size="3.9" x="20" y="29.8">6.6 Typical Characteristics (continued)</text>
<text font-size="3.2" fill="#00f" x="185.7" y="18.3">LP5910</text>
<g font-size="3.2">
<text x="20" y="36">V</text>
<text x="28" y="36">= 1.8 V, V</text>
<text x="45" y="36">= V</text>
<text x="55.8" y="36">+ 0.5 V, V</text>
<text x="73.7" y="36">= V</text>
<text x="81" y="36">, I</text>
<text x="89.5" y="36">= 1 mA, C</text>
<text x="107" y="36">= 1 µF, C</text>
<text x="125.7" y="36">= 1 µF, T = 25°C (unless otherwise noted)</text>
</g>
<g font-size="2.8">
<text x="19" y="21.7">www.ti.com.cn</text>
<text x="30.7" y="99.8">V</text>
<text x="37.9" y="99.8">= 2.3 V</text>
<text x="59.6" y="99.8">V</text>
<text x="64.4" y="99.8">= 2.8 V</text>
<text x="83.2" y="99.8">I</text>
<text x="89.3" y="99.8">= 20 mA</text>
<text x="118.7" y="99.3">V</text>
<text x="125.8" y="99.3">= 0.8 V</text>
<text x="147.5" y="99.3">V</text>
<text x="152.3" y="99.3">= 1.3 V</text>
<text x="45.2" y="105.3">图 6-13. PSRR vs Frequency</text>
<text x="137.2" y="104.8">图 6-14. Noise Density</text>
<text x="30.7" y="167.3">V</text>
<text x="37.9" y="167.3">= 2.3 V</text>
<text x="59.6" y="167.3">V</text>
<text x="64.4" y="167.3">= 2.8 V</text>
<text x="111.5" y="167.4">V</text>
<text x="116.3" y="167.4">= V</text>
<text x="125.8" y="167.4">+ 0.5 V</text>
<text x="146.3" y="167.4">I</text>
<text x="152.3" y="167.4">= 1 mA</text>
<text x="49.2" y="172.8">图 6-15. Noise Density</text>
<text x="131.1" y="172.9">图 6-16. ΔV</text>
<text x="151.9" y="172.9">vs Temperature</text>
<text x="30.7" y="236.1">V</text>
<text x="37.9" y="236.1">= 0.8 V</text>
<text x="118.7" y="236.1">V</text>
<text x="125.8" y="236.1">= 1.8 V</text>
<text x="50.8" y="241.6">图 6-17. I</text>
<text x="67.9" y="241.6">vs I</text>
<text x="138.8" y="241.6">图 6-18. I</text>
<text x="155.9" y="241.6">vs I</text>
<text x="197.5" y="266.1">9</text>
<text x="89.4" y="271.7">Product Folder Links: LP5910</text>
</g>
<text font-size="2.8" fill="#00f" x="154.5" y="266.1">Submit Document Feedback</text>
<g font-size="2.5">
<text x="130.3" y="21.8">ZHCSE96F – SEPTEMBER 2015 – REVISED APRIL 2021</text>
<text x="19" y="265.8">Copyright © 2021 Texas Instruments Incorporated</text>
</g>
<g font-size="2.4">
<text x="22.1" y="36.6">OUT</text>
<text x="41.8" y="36.6">IN</text>
<text x="49.9" y="36.6">OUT</text>
<text x="69.5" y="36.6">EN</text>
<text x="78.6" y="36.6">IN</text>
<text x="83.6" y="36.6">OUT</text>
<text x="103.7" y="36.6">IN</text>
<text x="119.8" y="36.6">OUT</text>
<text x="138.2" y="36.6">J</text>
<text x="29.9" y="47.2">-10</text>
<text x="32" y="42.5">0</text>
<text x="116.4" y="47.1">0.45</text>
<text x="117.8" y="42.5">0.5</text>
<text x="178.1" y="45.3">1 mA</text>
<text x="29.9" y="51.9">-20</text>
<text x="117.8" y="51.8">0.4</text>
<text x="178.1" y="48.1">300 mA</text>
<text x="29.9" y="56.5">-30</text>
<text x="116.4" y="56.4">0.35</text>
<text x="29.9" y="65.8">-50</text>
<text x="29.9" y="61.2">-40</text>
<text x="116.4" y="65.6">0.25</text>
<text x="117.8" y="61">0.3</text>
<text x="26.3" y="71" transform="rotate(-90 26.3 71)">PSRR (dB)</text>
<text x="29.9" y="70.5">-60</text>
<text x="117.8" y="70.2">0.2</text>
<text x="29.9" y="75.2">-70</text>
<text x="114.2" y="73.6" transform="rotate(-90 114.2 73.6)">Noise (µV / óHz)</text>
<text x="116.4" y="74.9">0.15</text>
<text x="29.9" y="79.8">-80</text>
<text x="117.8" y="79.5">0.1</text>
<text x="28.5" y="89.1">-100</text>
<text x="29.9" y="84.5">-90</text>
<text x="116.4" y="84.1">0.05</text>
<text x="119.8" y="88.7">0</text>
<text x="33.1" y="91.9">10</text>
<text x="43.4" y="91.9">100</text>
<text x="55.1" y="91.9">1k</text>
<text x="59.1" y="94.7">Frequency (Hz)</text>
<text x="65.5" y="91.9">10k</text>
<text x="75.8" y="91.9">100k</text>
<text x="87.7" y="91.9">1M</text>
<text x="98" y="91.9">10M</text>
<text x="120.8" y="91.4">10</text>
<text x="133.2" y="91.4">100</text>
<text x="145.6" y="91.4">1000</text>
<text x="146.5" y="94.2">Frequency (Hz)</text>
<text x="158" y="91.4">10000</text>
<text x="170.3" y="91.4">100000</text>
<text x="182.7" y="91.4">1000000</text>
<text x="29.8" y="110.6">0.5</text>
<text x="90.1" y="113.3">1 mA</text>
<text x="118.6" y="110.6">1.5</text>
<text x="28.5" y="115.2">0.45</text>
<text x="29.8" y="119.8">0.4</text>
<text x="90.1" y="116.1">300 mA</text>
<text x="117.2" y="114.4">1.25</text>
<text x="120.6" y="118.3">1</text>
<text x="28.5" y="124.4">0.35</text>
<text x="117.2" y="122.1">0.75</text>
<text x="118.6" y="126">0.5</text>
<text x="29.8" y="129">0.3</text>
<text x="114.2" y="131" transform="rotate(-90 114.2 131)">(%)</text>
<text x="117.2" y="129.8">0.25</text>
<text x="28.5" y="133.7">0.25</text>
<text x="116.4" y="137.5">-0.25</text>
<text x="120.6" y="133.7">0</text>
<text x="26.3" y="141.7" transform="rotate(-90 26.3 141.7)">Noise (µV / óHz)</text>
<text x="28.5" y="142.9">0.15</text>
<text x="29.8" y="138.3">0.2</text>
<text x="114.2" y="138.5" transform="rotate(-90 114.2 138.5)">'V</text>
<text x="117.8" y="141.4">-0.5</text>
<text x="29.8" y="147.5">0.1</text>
<text x="116.4" y="145.2">-0.75</text>
<text x="119.8" y="149.1">-1</text>
<text x="28.5" y="152.1">0.05</text>
<text x="116.4" y="152.9">-1.25</text>
<text x="31.8" y="156.7">0</text>
<text x="32.9" y="159.5">10</text>
<text x="45.2" y="159.5">100</text>
<text x="57.6" y="159.5">1000</text>
<text x="70" y="159.5">10000</text>
<text x="82.4" y="159.5">100000</text>
<text x="94.8" y="159.5">1000000</text>
<text x="117.8" y="156.8">-1.5</text>
<text x="121.2" y="159.5">-50</text>
<text x="130.6" y="159.5">-25</text>
<text x="141" y="159.5">0</text>
<text x="149.6" y="159.5">25</text>
<text x="159" y="159.5">50</text>
<text x="168.3" y="159.5">75</text>
<text x="177" y="159.5">100</text>
<text x="186.3" y="159.5">125</text>
<text x="58.6" y="162.2">Frequency (Hz)</text>
<text x="141.5" y="162.3">Junction Temperature (°C)</text>
<text x="28.6" y="178.2">250</text>
<text x="116.5" y="178.2">250</text>
<text x="28.6" y="182.9">225</text>
<text x="40.9" y="181.1">V</text>
<text x="40.9" y="183.9">V</text>
<text x="45" y="181.1">= 3.3 V</text>
<text x="45" y="183.9">= 1.3 V</text>
<text x="116.5" y="182.9">225</text>
<text x="128.9" y="181.1">V</text>
<text x="128.9" y="183.9">V</text>
<text x="133" y="181.1">= 3.3 V</text>
<text x="133" y="183.9">= 2.3 V</text>
<text x="28.6" y="187.6">200</text>
<text x="116.5" y="187.6">200</text>
<text x="28.6" y="197.1">150</text>
<text x="28.6" y="192.4">175</text>
<text x="116.5" y="197.1">150</text>
<text x="116.5" y="192.4">175</text>
<text x="26.3" y="200.6" transform="rotate(-90 26.3 200.6)">(µA)</text>
<text x="28.6" y="201.8">125</text>
<text x="114.3" y="200.6" transform="rotate(-90 114.3 200.6)">(µA)</text>
<text x="116.5" y="201.8">125</text>
<text x="26.3" y="206" transform="rotate(-90 26.3 206)">I</text>
<text x="28.6" y="206.5">100</text>
<text x="114.3" y="206" transform="rotate(-90 114.3 206)">I</text>
<text x="116.5" y="206.5">100</text>
<text x="29.9" y="215.9">50</text>
<text x="29.9" y="211.2">75</text>
<text x="117.9" y="215.9">50</text>
<text x="117.9" y="211.2">75</text>
<text x="29.9" y="220.7">25</text>
<text x="117.9" y="220.7">25</text>
<text x="31.3" y="225.4">0</text>
<text x="119.2" y="225.4">0</text>
<text x="33" y="228.2">0</text>
<text x="43.5" y="228.2">50</text>
<text x="53.9" y="228.2">100</text>
<text x="61.7" y="231">I</text>
<text x="65" y="228.2">150</text>
<text x="67" y="231">(mA)</text>
<text x="76.1" y="228.2">200</text>
<text x="87.2" y="228.2">250</text>
<text x="98.3" y="228.2">300</text>
<text x="121" y="228.2">0</text>
<text x="131.4" y="228.2">50</text>
<text x="141.8" y="228.2">100</text>
<text x="149.7" y="231">I</text>
<text x="152.9" y="228.2">150</text>
<text x="154.9" y="231">(mA)</text>
<text x="164" y="228.2">200</text>
<text x="175.1" y="228.2">250</text>
<text x="186.2" y="228.2">300</text>
</g>
<g font-size="2.1">
<text x="32.6" y="100.4">OUT</text>
<text x="61.5" y="100.4">IN</text>
<text x="84" y="100.4">OUT</text>
<text x="120.6" y="99.9">OUT</text>
<text x="149.4" y="99.9">IN</text>
<text x="32.6" y="167.9">OUT</text>
<text x="61.5" y="167.9">IN</text>
<text x="113.4" y="168">IN</text>
<text x="120.6" y="168">OUT</text>
<text x="147.1" y="168">OUT</text>
<text x="146.7" y="173.5">OUT</text>
<text x="32.6" y="236.7">OUT</text>
<text x="120.6" y="236.7">OUT</text>
<text x="62.4" y="242.2">GND</text>
<text x="72.6" y="242.2">OUT</text>
<text x="150.4" y="242.2">GND</text>
<text x="160.6" y="242.2">OUT</text>
</g>
<g font-size="1.8" fill="#a8a8a8">
<text x="99.8" y="95.7">D013</text>
<text x="186.8" y="95.2">D014</text>
<text x="98.8" y="163.3">D015</text>
<text x="187.7" y="163.3">D016</text>
<text x="99.7" y="232">D017</text>
<text x="187.6" y="232">D018</text>
</g>
<g font-size="1.8">
<text x="114.6" y="135.5" transform="rotate(-90 114.6 135.5)">OUT</text>
<text x="42.5" y="181.5">IN</text>
<text x="42.5" y="184.3">IN</text>
<text x="130.5" y="181.5">IN</text>
<text x="130.5" y="184.3">IN</text>
<text x="26.7" y="205.4" transform="rotate(-90 26.7 205.4)">GND</text>
<text x="114.7" y="205.4" transform="rotate(-90 114.7 205.4)">GND</text>
<text x="62.4" y="231.4">OUT</text>
<text x="150.4" y="231.4">OUT</text>
</g>
</svg>
